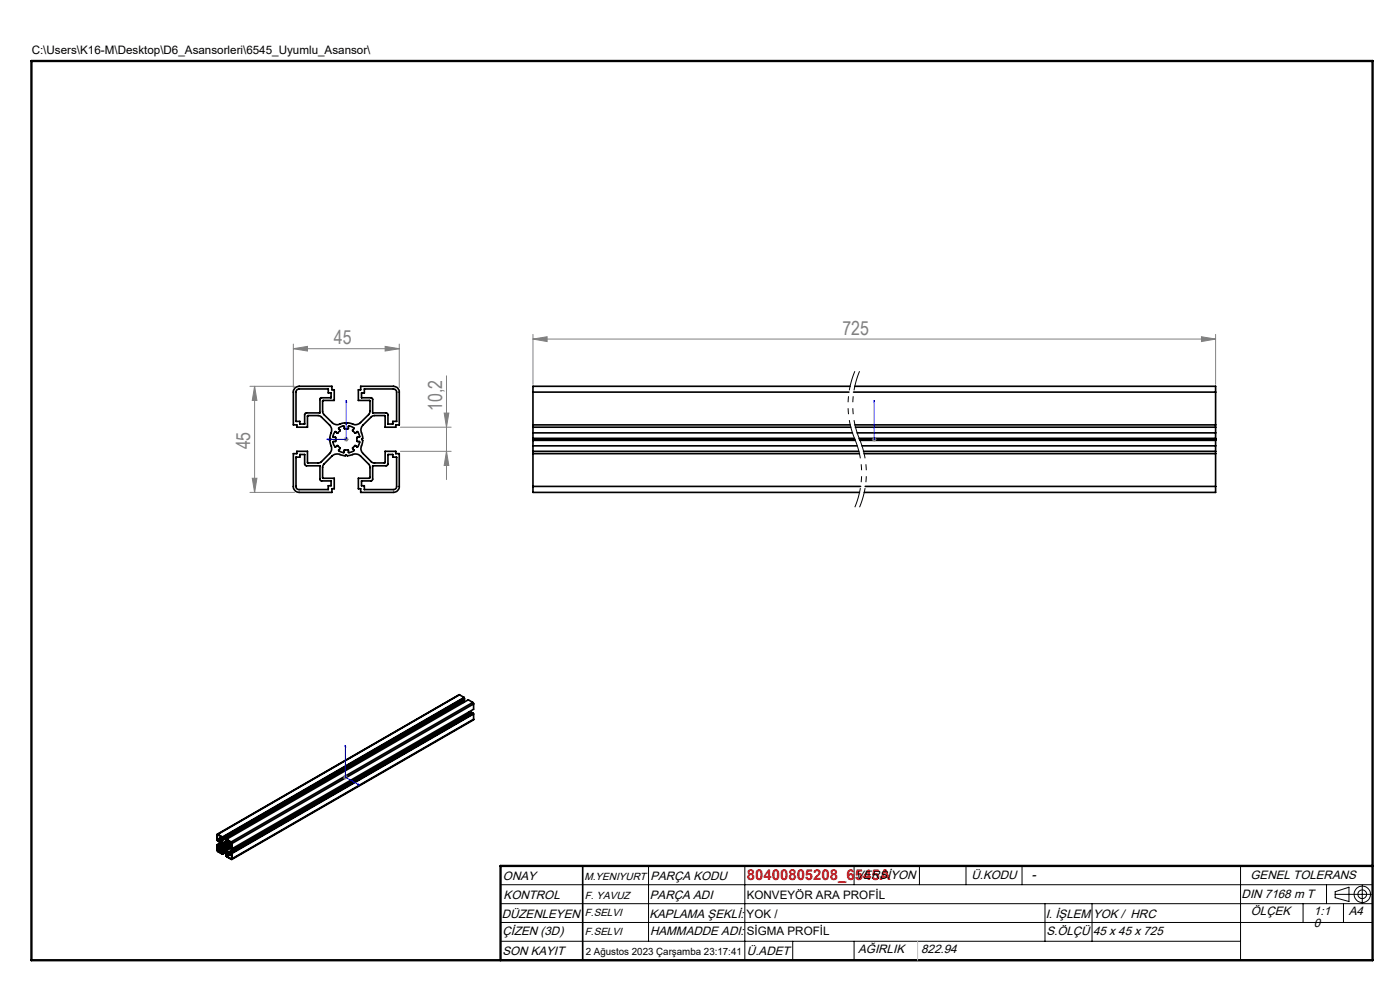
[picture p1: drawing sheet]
<svg xmlns="http://www.w3.org/2000/svg" width="297mm" height="210mm" viewBox="0 0 297 210" stroke-linecap="round" stroke-linejoin="round" font-family="sans-serif">
<g fill="none" stroke="#000" stroke-width=".21">
<path d="M106.2 187.7h185M106.2 191.7h185M106.2 195.7h185M106.2 199.7h157M137.6 183.7v16M158 183.7v20M168.2 199.7v4M181.2 183.7v4M181.2 199.7v4M195.1 183.7v4M204.9 183.7v4M216.8 183.7v4"/>
<path d="M221.7 191.7v8M231.7 191.7v8M263.2 183.7v20M276.4 191.7v4M281.4 187.7v4M283.2 189.7h7.8M283.2 189.2l3-1v3l-3-.8zM285 191.7v4M289 187.8v3.8"/>
<circle cx="289" cy="189.7" r=".93"/>
<circle cx="289" cy="189.7" r="1.74"/>
</g>
<g fill="none" stroke="#000" stroke-width=".35">
<path d="M62.6 82.3l.9-.4h6.9v.8h.5v2.2l-2.4 .1-.1 2.3 .3 .6 1.7 1.7a1.8 1.8 0 0 0 2.3 .2l.5-.1 .2 .2a1.32 1.32 0 0 1 1.4 0 1.46 1.46 0 0 0 1.7-.3l1.7-1.7 .3-.6v-2.3l-2.5-.1v-2.2h.5v-.8h7a1.21 1.21 0 0 1 1.2 1.3v6.9h-.7v.5h-2.3v-2.4h-2.4l-.4 .1-1.9 1.9a2.38 2.38 0 0 0-.1 2.5v.3l-.2 .2a1.17 1.17 0 0 1 0 1.2 1.46 1.46 0 0 0 .3 1.8l1.8 1.8 .4 .2 2.5-.1v-2.4h2.3v.5h.7v7a1.26 1.26 0 0 1-1.2 1.2h-7v-.7h-.5v-2.2l2.4-.1 .1-2.3-.3-.6-1.7-1.8a2.38 2.38 0 0 0-2.5 0h-.3l-.3-.2-.2 .2-.8-.2a1.67 1.67 0 0 0-2 .2l-1.7 1.8-.3 .6 .1 2.4h2.4v2.2h-.5v.7h-6.9a1.26 1.26 0 0 1-1.3-1.2v-7h.8v-.5h2.2l.1 2.5h2.4l.4-.2 1.8-1.8a2.38 2.38 0 0 0 .1-2.5v-.3l.2-.2-.2-.2 .1-.9a1.68 1.68 0 0 0-.2-1.9l-1.8-1.9-.5-.1h-2.4v2.4h-2.2v-.5h-.8v-7.2zM62.8 97h.8v-.6h1l.1 2.2 .3 .2h2.8l.1 3 .3 .2h2v1h-.6v.8h-6.1a.61 .61 0 0 1-.7-.6zM63.1 82.6l6.5-.1v.9h.6v1h-2.1l-.2 .1-.1 3.1-3.1 .1-.1 2.2h-1v-.5h-.8v-6.3zM71.9 90.8l1-.5 .2 .6 .7 .1 .1-.5a1.01 1.01 0 0 1 1.2 .3l-.3 .6 .5 .5 .4-.3a1.04 1.04 0 0 1 .5 1.1l-.5 .1v.8l.5 .1a1.03 1.03 0 0 1-.5 1.1l-.4-.3-.5 .5 .3 .4a.99 .99 0 0 1-1.2 .5l-.1-.5h-.7l-.1 .5a1.09 1.09 0 0 1-1.1-.5l.2-.4-.4-.5h-.2l-.3 .3a.96 .96 0 0 1-.5-1.1l.5-.1v-.8l-.5-.1a.99 .99 0 0 1 .5-1.1l.4 .3 .5-.5zM77.3 82.5h6.2a.73 .73 0 0 1 .6 .7v6.2h-.8v.5h-1v-1.9l-.2-.3-3-.1v-2.9l-.3-.3-2.1-.1v-.9h.6zM79.1 98.8l3-.1 .2-.3v-2h1v.6h.8v6.2a.66 .66 0 0 1-.6 .6h-6.2v-.8h-.6v-1l2.3-.1zM84.1 89.4h.1M113.1 94.6v1.1M113.1 90.6v1.2M113.1 91.8v1.2M113.1 93.4v1.2M113.1 90.1h67.2"/>
<path d="M113.1 83.2h67M113.1 96.2h69.2M113.1 95.7h69.1M113.1 90.6h67.4M113.1 94.6h68.7M113.1 91.8h67.7M113.1 93h68.2M113.1 93.2h68.2M113.1 93.4h68.3M113.1 83.2v7.4M113.1 93v.4M113.1 95.7v7.5"/>
<path d="M180.3 81.9h-67.2v1.3M181.1 83.2h76.8M181.3 81.9h76.6v1.3M181.4 90.1h76.5M181.5 90.6h76.4M181.8 91.8h76.1M182.2 93h75.7M182.3 93.2h75.6M182.4 93.4h75.5M182.8 94.6h75.1M183.2 95.7h74.7M183.3 96.2h74.6"/>
<path d="M257.9 94.6v1.1M257.9 90.6v1.2M257.9 91.8v1.2M257.9 93.4v1.2M257.9 83.2v7.4M257.9 93v.4M257.9 95.7v7.5M70.2 102.1h.1M113.1 103.2v1.2h69.2M113.1 103.2h69.5M183.6 103.2h74.3M257.9 103.2v1.2h-74.6"/>
<path d="M97.5 147.4l-51.4 29.5M97.5 147.4l-51.3 29.6M97.5 147.4l1 .5M98.2 148.7v.1M98.2 148.8l-51.2 29.6M98.2 148.8l.2 .2M98.5 148.1l-51.3 29.6M98.5 147.9l-51.3 29.6M98.5 147.9v.2M98.5 148.1h.1M98.5 148.1v.4l-51.2 29.6M98.5 148.1l-51.2 29.6"/>
<path d="M99.5 151l.1 .2M99.6 151.2l.1 .1M99.6 151.2l-51.2 29.6M100.3 149l.2 .3M100.3 149l-51.3 29.6M100.3 149l-1-.6-51.3 29.6M100.4 151.4l-51.3 29.6M100.4 151.4h.1M100.4 151.3l-51.3 29.6M100.4 151.3l-.4-.2-51.2 29.6M100.4 151.3v.1M100.5 152.6l-51.3 29.7"/>
<path d="M100.5 149.3l-51.3 29.6M100.5 149.3v1.2l-51.3 29.5M100.5 151.4v1.2M100.5 152.6l-51.3 29.6M100.5 151.4l-51.3 29.6M46 179.2v1.2l1.2 .8M46 179.2h.1M46.1 179.4h.1M46.1 178.1h.1M46.1 177.1v1M46.1 179.4v1M46.1 178.1l.1 .1"/>
<path d="M46.1 179.2l.4 .2M46.2 177.1h-.1M46.2 177h-.2v1.2l.5 .3M46.2 177.1l.9 .5M46.2 177l1 .5M46.2 179.3l.2 .1v.4l.4 .3M46.2 179.3h.1M46.2 178.3h.1M46.2 178.2v.1M46.2 179.3v.1M46.2 178.3l.2 .1M46.3 179.4h-.1"/>
<path d="M46.4 178.4h.1M46.4 178h.1M46.4 178v.4M46.4 178.1l-.2 .1M46.4 178.2l-.2 .1M46.4 178l.4 .3M46.5 179.8h.1M46.5 178.1h.1M46.5 178.1v.4M46.5 179.4v.4M46.5 178.1l.4 .3 .3 .5v.4M46.5 179.8l.3 .2"/>
<path d="M46.8 178.3h.1M46.8 178.3l-.3 .2M46.8 177.8l-.4 .2M46.8 177.8v.5M46.9 177.8h-.1M46.9 177.8l.3 .1M46.9 177.9h.1M46.9 178.3l.1 .1M46.9 177.9v.4M47 178.4l.2 .4M47 177.9l.3 .2M47 178.7l-.9 .5"/>
<path d="M47 178.6l-1 .6M47.1 177.6l-.3 .2M47.1 177.6l.1 .3M47.1 177.7l-.2 .1M47.1 177.6l-1 .5M47.1 179.4l.1 .4-.4 .2M47.1 179.4l-.6 .4M47.2 177.9h.1M47.2 179.3l-.1 .1M47.2 179l-.7 .4M47.2 179.3l-.7 .5M47.2 178.8l.2 .2"/>
<path d="M47.2 177.5v.2M47.2 177.7h.1M47.2 179.7l-.4 .3M47.2 179.3h.1M47.2 179.5h.1M47.2 179.5l.1 .2M47.2 179.3l.1 .1M47.2 178.1l-.3 .2M47.3 179.7h.1M47.3 177.7v.4M47.3 179.4h.1M47.3 179.4v.1"/>
<path d="M47.3 179.5h.1M47.3 179.9l-.4 .3M47.3 179.2l.1 .1M47.3 179.2l-.1 .1M47.4 179.7v.1M47.4 179.1h.2M47.4 179.1v.1M47.4 179.9h.1M47.4 179.9l.2 .1M47.4 179.2v.1M47.4 179.8h.1M47.4 179h.2"/>
<path d="M47.4 179.8v.1M47.4 179.1h.1M47.4 179.2l-.2 .1M47.6 179.2h.1M47.6 179.1h.1M47.6 180h.1M47.6 179.1l-.2 .1M47.6 179.2l-.2 .1M47.6 179.1v.1M47.6 179.2l-.3 .2M47.6 179.2l.1 .1M47.6 179l.1 .1"/>
<path d="M47.7 179.3h.1M47.7 179.1l.1 .1M47.7 179.3l-.4 .2M47.7 179.2v.1M47.7 179.2l.2 .1M47.7 179.2h.1M47.8 179.2l-.1 .1M47.8 179.2l-.5 .3M47.8 179.4l.1 .2M47.8 179.4h.1M47.8 179.4l-.5 .3M47.8 179.4l-.4 .3"/>
<path d="M47.9 180h-.1M47.9 179.6h.1M47.9 179.4h-.1M47.9 179.3v.1M47.9 179.6l-.5 .2M47.9 179.3l-.6 .4M47.9 180h.1M47.9 179.9h.1M47.9 179.8v.1M47.9 179.9l-.2 .1M47.9 179.8l-.3 .2M47.9 179.6l-.5 .3"/>
<path d="M48 179.7l-.1 .1M48 179.6v.2M48 179.7l-.4 .3M48 179.9h.1M48 179.7v.1M48 178.1v.4l.3 .2M48 178.4l-.8 .4M48 179.9l-.3 .1M48 179.6l-.6 .3M48 179.8h.1M48 179.9l-.1 .2M48 179.9l-.1 .1"/>
<path d="M48 178v.1M48 178l1 .6M48 178.1h.1M48.1 178.4v.1M48.1 179.7v.2M48.1 178.5l.3 .1M48.1 179.9h.1M48.1 179.9v.2M48.2 178.6l-.8 .4M48.2 178.3v-.1l.9 .6v1.1M48.2 178.3l-.1 .1M48.3 178.6l-.7 .4"/>
<path d="M48.3 178.3h-.1M48.3 178.7v.4l-.3 .2-.2-.1M48.3 178.7l-.6 .4M48.3 178.3l-.2 .1M48.3 178.9l-.5 .3M48.4 178.6v.1M48.4 178.3l-.3 .2M48.4 179.2h.1M48.4 178.7v.5M48.4 179.2l.4 .2M48.6 179.4l-.5 .3M48.6 178.5l-.2 .1"/>
<path d="M48.8 178.5l-.4 .2M48.8 179.5l-.4-.2-.3 .1v.3M48.8 179.5v.4l.3 .2M48.8 179.5l-.7 .4M48.8 179.6l-.7 .3M48.8 179.7l-.7 .4M48.8 179.4l.1 .1M48.9 179.8h.1M48.9 179.5v.3M48.9 179.8l.1 .1M48.9 179.8l.2-.1-.2 .1M48.9 179.9l-.8 .5"/>
<path d="M49 179.9h.1M49 178.6l.2 .3M49 179.8v.1M49 179.8l.1 .1M49.1 178.8l-.7 .4M49.1 179.9h.1M49.1 179.7l-.1 .1M49.1 179.3l-.2 .2M49.1 179.2l-.3 .2M49.2 178.9v1.1M46.1 180.4l.1 .1M46.2 180.5l.9 .6v-.2"/>
<path d="M46.7 180l-.6 .4M46.8 180.1h.1M46.8 180.1v.5l.4 .2M46.8 180.2l-.6 .3M46.9 180.2l.4-.3 .7 .4 .3 .6v.5M46.9 180.5l.4 .3M46.9 180.2v.3M47.2 180.8l-.1 .1M47.2 180.9h-.1M47.3 180.8v.3M47.3 181.1l-.1 .1M47.6 180.2l-.7 .3"/>
<path d="M47.7 180h.1M47.7 180.1v.1M47.7 180v.1M47.7 180.2h.2M47.8 180h.1M47.8 180l-.1 .1M47.8 180l.1 .2M47.8 180.1l-.1 .1M47.9 180.2h.1M47.9 180v.1M48 181.2v.5l1.1 .6 .1-.1M48 181.2l.3 .2"/>
<path d="M48 180.4l-.7 .4M48 180l-.1 .1M48.1 181.3l.3 .2M48.1 181.3v.1M48.1 180.1v.3M48.1 181.3v.2M48.1 181.5l.1 .1M48.1 180.4l.3 .4M48.2 180.6l-.9 .5M48.2 181.6v.1M48.2 181.7l.8 .5M48.2 180.6l-1 .6"/>
<path d="M48.2 181.4l-.1 .1M48.3 181.4h.1M48.3 181l-.3 .2M48.3 181.5l-.1 .1M48.4 180.8l.1 .1M48.4 181h.1M48.4 181l.4 .2M48.4 181v.5M48.5 180.9l.3 .2M48.8 181.1h.1M48.8 180.7v.4M48.8 180.7l.3 .2"/>
<path d="M48.8 180.8l-.3 .1M48.8 181.2l-.4 .3M48.9 181.2l.2-.1-.7 .4M48.9 180.9h.1M48.9 181.2h-.1M48.9 180.9l.1 .1M48.9 180.9v.3M49 181h.1M49 181l.1 .1M49.1 181.1l-.2 .1M49.1 180.9v.1M49.1 181h.1"/>
<path d="M49.1 181.1h.1M49.1 182.1l-.1 .1M49.1 181.1v1M49.1 181.1l-.9 .6M49.2 180l-.1 .1M49.2 181v1.2M123.6 183.7v20M106.2 203.7h185"/>
</g>
<path d="M6.7 12.9h284.5v190.8h-284.5zM291.2 183.7h-185v20" fill="none" stroke="#000" stroke-width=".5"/>
<path d="M194.7 199.7v4" fill="none" stroke="#c0c0c0" stroke-width=".21"/>
<path d="M181.3 78.7a18.8 18.8 0 0 0 0 14.5M182.3 78.7a18.8 18.8 0 0 0 0 14.5M181.3 93.2a18.8 18.8 0 0 1 0 14.4M182.3 93.2a18.8 18.8 0 0 1 0 14.4" fill="none" stroke="#000" stroke-width=".21" stroke-dasharray="6.3 1.3 1.3 1.3 1.3 1.3" stroke-dashoffset="2.1" stroke-linecap="butt"/>
<path d="M69.3 93.2l.4-.1v.2zM73.4 84.9v8.3h-4.1M73.4 84.9l.2 .4h-.3zM185.5 84.9v8.3M185.5 93.1v.2zM185.5 84.9v.4v-.4M185.5 93.2h.1M73.3 158v6.8l2.9 1.7M73.3 158v.4h-.1zM75.9 166.3l.3 .2-.3-.1z" fill="none" stroke="#00f" stroke-width=".21"/>
<g fill="none" stroke="#808080" stroke-width=".21">
<path d="M62.2 74l3-.5v1zM62.2 73v9.2M62.2 74h22.5M81.7 73.5l3 .5-3 .5zM84.7 73v9.2M94.7 79.7v22M113.1 71.9l3-.5v1.1zM113.1 70.9v10.6M113.1 71.9h144.8M254.9 71.4l3 .5-3 .6zM257.9 70.9v10.6M53 81.9h9.5"/>
<path d="M54 81.9l.5 3h-1zM54 81.9v22.5M73 93.2h1M73.1 92.8l.7 .7M73.4 92.7v1M73.8 92.8l-.7 .7M84.9 90.6h10.8M84.9 95.7h10.8M94.2 87.6h1l-.5 3zM94.7 95.7l.5 3h-1zM185 93.2h.9M185.1 92.8l.7 .7"/>
<path d="M185.5 92.7v1M185.8 92.8l-.7 .7M53 104.4h9.5M53.5 101.5h1l-.5 2.9zM72.8 164.8h1M72.9 164.5l.7 .7M73.3 164.3v1M73.6 164.5l-.7 .7"/>
</g>
<g fill="#00f">
<path d="M75.9 166.3l.3 .2-.3-.1zM73.3 158v.4h-.1zM185.5 93.1v.2zM185.5 84.9v.4z"/>
<path d="M69.3 93.2l.4 .1v-.2zM73.4 84.9l-.1 .4h.3z"/>
</g>
<g fill="#808080">
<path d="M94.2 87.6h1l-.5 3zM94.7 95.7l.5 3h-1z"/>
<path d="M54 81.9l.5 3h-1zM53.5 101.5h1l-.5 2.9z"/>
<path d="M62.2 74l3-.5v1zM81.7 73.5l3 .5-3 .5z"/>
<path d="M113.1 71.9l3-.5v1.1zM254.9 71.4l3 .5-3 .6z"/>
</g>
<g font-size="4.1" fill="#808080">
<text x="178.7" y="71">725</text>
<text x="70.8" y="73">45</text>
<text x="93.8" y="87.2" transform="rotate(-90 93.8 87.2)">10,2</text>
<text x="53.1" y="95.3" transform="rotate(-90 53.1 95.3)">45</text>
</g>
<text font-size="3.2" fill="#f00" x="158.4" y="186.7">80400805208_6545A</text>
<text font-size="2.8" x="218.8" y="186.4">-</text>
<g font-size="2.6">
<text x="106.7" y="186.7">ONAY</text>
<text x="106.8" y="190.6">KONTROL</text>
<text x="137.9" y="190.6">PARÇA ADI</text>
<text x="138" y="186.7">PARÇA KODU</text>
<text x="181.5" y="186.4">VERSİYON</text>
<text x="206.1" y="186.4">Ü.KODU</text>
<text x="263.4" y="190.5">DIN 7168 m T</text>
<text x="265.3" y="186.4">GENEL TOLERANS</text>
<text x="106.4" y="194.8">DÜZENLEYEN</text>
<text x="137.8" y="194.8">KAPLAMA ŞEKLİ:</text>
<text x="221.8" y="194.8">I. İŞLEM</text>
<text x="231.9" y="194.8">YOK / HRC</text>
<text x="265.4" y="194.2">ÖLÇEK</text>
<text x="278.8" y="194.2">1:1</text>
<text x="278.8" y="196.6">0</text>
<text x="286.1" y="194.2">A4</text>
<text x="106.6" y="198.4">ÇİZEN (3D)</text>
<text x="106.6" y="202.6">SON KAYIT</text>
<text x="137.9" y="198.4">HAMMADDE ADI:</text>
<text x="158.5" y="202.6">Ü.ADET</text>
<text x="182.1" y="202.2">AĞIRLIK</text>
<text x="195.4" y="202.2">822.94</text>
<text x="222" y="198.3">S.ÖLÇÜ</text>
<text x="231.9" y="198.3">45 x 45 x 725</text>
</g>
<g font-size="2.5">
<text x="6.7" y="11.5">C:\Users\K16-M\Desktop\D6_Asansorleri\6545_Uyumlu_Asansor\</text>
<text x="158.4" y="190.6">KONVEYÖR ARA PROFİL</text>
<text x="158.4" y="194.8">YOK /</text>
<text x="158.4" y="198.4">SİGMA PROFİL</text>
</g>
<g font-size="2.2">
<text x="124" y="186.7">M.YENIYURT</text>
<text x="124.1" y="190.6">F. YAVUZ</text>
<text x="124.1" y="194.3">F.SELVI</text>
<text x="124.1" y="198.4">F.SELVI</text>
</g>
<text font-size="2.1" x="124.3" y="202.6">2 Ağustos 2023 Çarşamba 23:17:41</text>
</svg>
